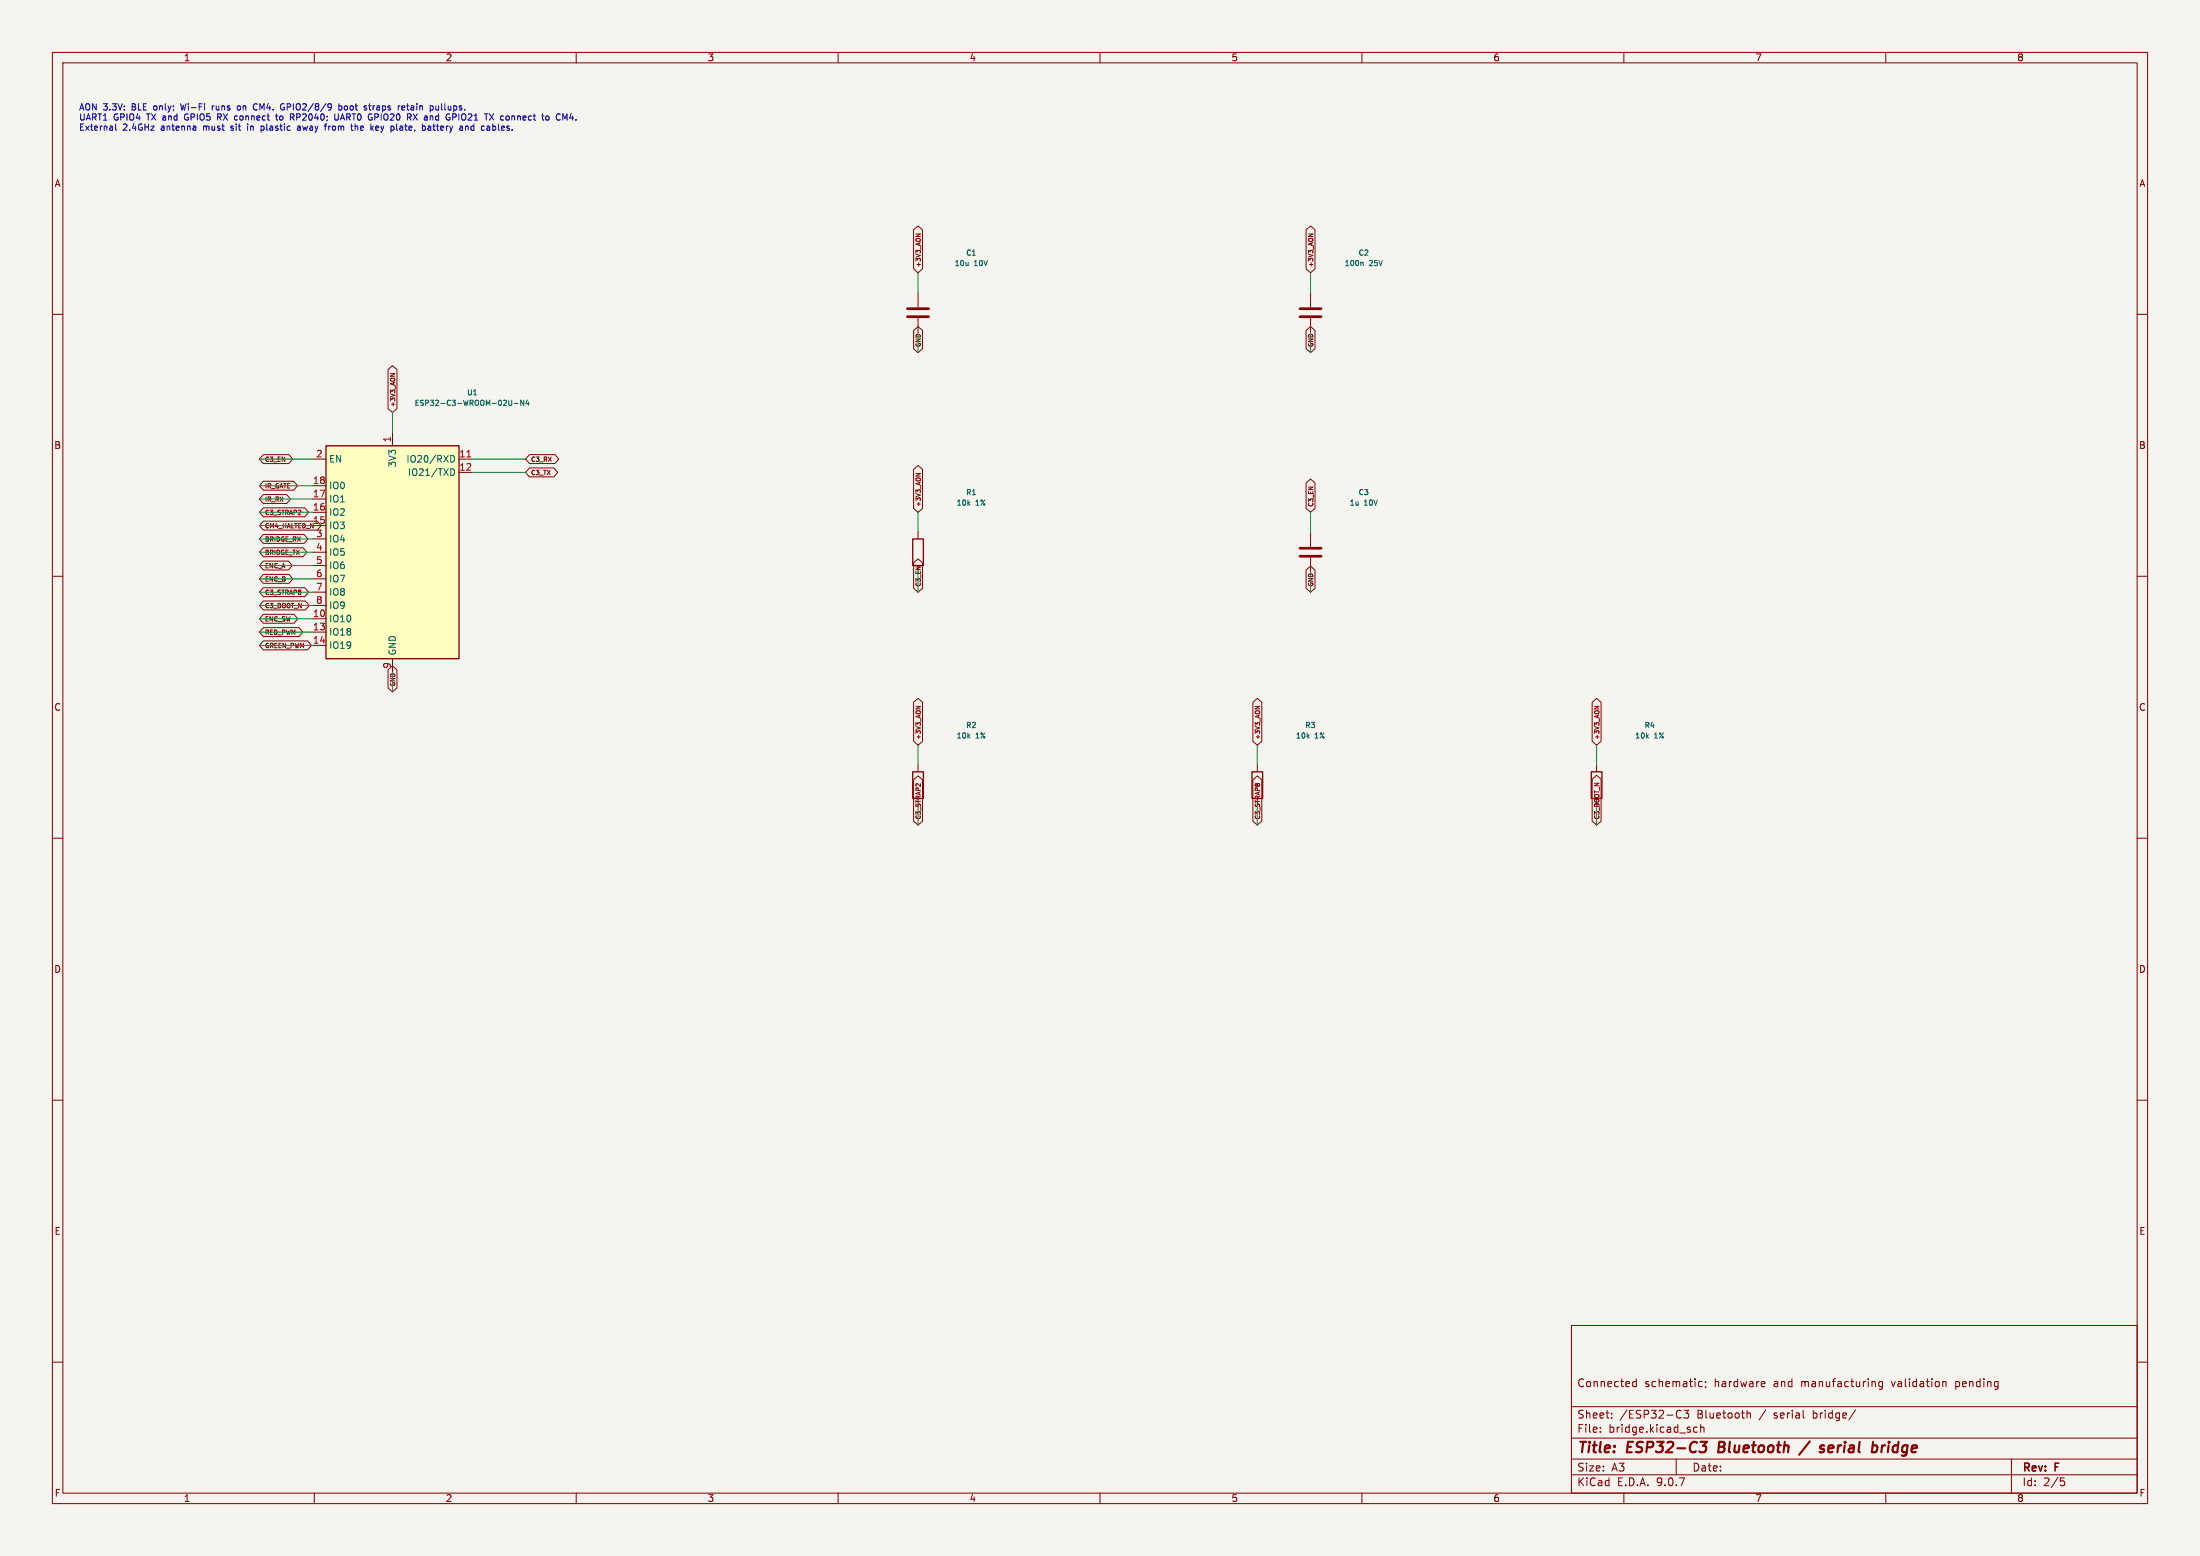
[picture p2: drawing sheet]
<svg xmlns="http://www.w3.org/2000/svg" width="420mm" height="297mm" viewBox="0 0 420 297" stroke-linecap="round" stroke-linejoin="round" font-family="sans-serif">
<path d="M0 0h420v297h-420z" fill="#f5f4ef" stroke="#f5f4ef" stroke-width=".19"/>
<g fill="none" stroke="#840000" stroke-width=".19">
<path d="M10 10h400v277h-400zM12 12h396v273h-396zM60 10v2M110 10v2M160 10v2M210 10v2M260 10v2M310 10v2M360 10v2M175.3 55.9v2.8M250.2 55.9v2.8M10 60h2"/>
<path d="M175.3 60.7v2.8M250.2 60.7v2.8M408 60h2M10 110h2M175.3 101.6v1.3M250.2 101.6v2.8M250.2 106.4v2.8M408 110h2M10 160h2M240 146.1v1.2M304.8 146.1v1.2M408 160h2"/>
<path d="M10 210h2M408 210h2M300 253h108v32h-108zM10 260h2M300 278.5h108M300 274.5h108M300 268.5h108M305.5 273.2v.2M305.5 272.5v.1M307.7 270.5v.2M307.7 269.8v.1M311.7 264.4l.2 .3 .5-.1"/>
<path d="M312.4 263.2v1.5M312.4 263.8l-.5-.1-.2 .3M320 278.5v3M320.3 269.3l.4-.1 .2 .1M320.9 270.5l-.2 .2-.4-.1M321.4 269.2h1l-.5 .6 .4 .1v.6l-.2 .2-.7-.2M323.3 273.1l.3 .3 .4-.1M324 272.5l-.4-.1-.3 .3M324.4 264.6h.5M324.4 263.8h.5M324.7 272.5l.2-.1 .3 .1 .1 .9M324.7 271.9v1.5"/>
<path d="M325.6 263.8v.1M325.7 264.6l-.2 .3M333.5 269.2v1.5M333.5 269.8l.2-.1 .4 .1 .1 .9M336.4 263.7l.5 .1v.2l-.7 .2M336.9 264.6l-.5 .1M354.2 269.1l-1.3 1.9M357.9 263.8l.1 .9M359.4 263.8l-.5-.1-.2 .3 .1 .6h.6M359.4 263.7v1.2l-.3 .3-.4-.1M370.9 263.8h.5l.1 .9M384 278.5v6.5"/>
<path d="M408 260h2M60 285v2M110 285v2M160 285v2M210 285v2M260 285v2M300 281.5h108M310 285v2M360 285v2M393.4 282.1h.7M393.5 282.7h.4l.3 .2-.2 .6-.5 .1"/>
</g>
<path d="M324.6 275.2h1.3l-.8 .8 .6 .2v.6l-.5 .4h-.5M328.3 275.2l-.3 2h.8M345.5 275.1l-2 2.6M347.6 276h.7M347.7 276.5l.5 .1v.3l-.3 .3h-.4M349.2 276l-.2 .9 .2 .3M350 276.3l-1 .2M358.3 276.1v.7M359.3 275.9l-.2 1.3M359.9 275.9l-.4 .1-.2 .3" fill="none" stroke="#840000" stroke-width=".4"/>
<path d="M174.2 102.9h2.1v5.1h-2.1zM239 147.3h2v5.1h-2zM303.8 147.3h2v5.1h-2z" fill="none" stroke="#840000" stroke-width=".25"/>
<path d="M173.2 58.9h4.1M248.2 58.9h4M173.2 60.5h4.1M248.2 60.5h4M248.2 104.6h4M248.2 106.2h4" fill="none" stroke="#840000" stroke-width=".51"/>
<path d="M259.9 50l.3 .2v.5" fill="none" stroke="#006464" stroke-width=".19"/>
<path d="M62.2 85.1h25.4v40.6h-25.4z" fill="#ffffc2"/>
<path d="M62.2 85.1h25.4v40.6h-25.4zM174.2 147.3h2.1v5.1h-2.1z" fill="none" stroke="#840000" stroke-width=".25"/>
<g fill="none" stroke="#840000" stroke-width=".19">
<path d="M174.4 43.9l.9-.8 .8 .8v7.4l-.8 .8-.9-.8zM174.9 44.7h.8l-.8 .4M249.3 43.9l.9-.8 .8 .8v7.4l-.8 .8-.9-.8zM249.8 44.7h.8l-.8 .4M74.1 70.5l.8-.7 .9 .7v7.5l-.9 .7-.8-.7zM74.5 71.3h.9l-.9 .5M174.4 63.1l.9-.8 .8 .8v3.5l-.8 .7-.9-.7zM249.3 63.1l.9-.8 .8 .8v3.5l-.8 .7-.9-.7zM50.3 96.9h7.9l.7 .9-.7 .8h-7.9l-.8-.8zM50.3 91.9h5.8l.7 .8-.7 .9h-5.8l-.8-.9zM50.3 99.5h10.3l.7 .8-.7 .9h-10.3l-.8-.9zM50.3 94.4h4.4l.8 .9-.8 .8h-4.4l-.8-.8z"/>
<path d="M50.3 86.8h4.8l.8 .8-.8 .9h-4.8l-.8-.9zM59.7 87.6h2.5M59.7 92.7h2.5M59.7 95.3h2.5M59.7 97.8h2.5M74.9 82.6v2.5M87.6 87.6h2.6M87.6 90.2h2.6M101.1 89.3h4.6l.8 .9-.8 .8h-4.6l-.8-.8zM101.1 86.8h4.8l.8 .8-.8 .9h-4.8l-.8-.9zM174.4 89.6l.9-.7 .8 .7v7.4l-.8 .8-.9-.8zM174.9 90.4h.8l-.8 .5"/>
<path d="M249.3 92.2l.9-.8 .8 .8v4.8l-.8 .8-.9-.8zM50.3 119.8h6.8l.7 .9-.7 .8h-6.8l-.8-.8zM50.3 117.3h5.8l.7 .8-.7 .9h-5.8l-.8-.9zM50.3 114.7h8l.7 .9-.7 .8h-8l-.8-.8zM50.3 104.6h7.5l.8 .8-.8 .9h-7.5l-.8-.9zM50.3 107.1h4.8l.7 .9-.7 .8h-4.8l-.8-.8zM50.3 102h7.7l.8 .9-.8 .8h-7.7l-.8-.8zM50.3 109.6h4.9l.7 .9-.7 .8h-4.9l-.8-.8zM50.3 112.2h7.9l.7 .8-.7 .9h-7.9l-.8-.9zM59.7 100.3h2.5M59.7 102.9h2.5M59.7 105.4h2.5"/>
<path d="M59.7 108h2.5M59.7 110.5h2.5M59.7 113h2.5M59.7 115.6h2.5M59.7 118.1h2.5M174.4 107.4l.9-.7 .8 .7v4.9l-.8 .7-.9-.7zM249.3 108.8l.9-.7 .8 .7v3.5l-.8 .7-.9-.7zM50.3 122.3h8.4l.8 .9-.8 .8h-8.4l-.8-.8zM59.7 120.7h2.5M59.7 123.2h2.5M74.1 127.9l.8-.8 .9 .8v3.4l-.9 .8-.8-.8zM74.9 125.7v2.6"/>
<path d="M174.4 134l.9-.7 .8 .7v7.5l-.8 .7-.9-.7zM174.9 134.8h.8l-.8 .5M239.2 134l.8-.7 .9 .7v7.5l-.9 .7-.8-.7zM239.6 134.8h.9l-.9 .5M303.9 134l.9-.7 .9 .7v7.5l-.9 .7-.9-.7zM304.4 134.8h.8l-.8 .5M174.4 148.8l.9-.7 .8 .7v7.9l-.8 .8-.9-.8zM175.3 146.1v1.2M239.2 148.8l.8-.7 .9 .7v7.9l-.9 .8-.8-.8zM303.9 148.7l.9-.7 .9 .7v8l-.9 .8-.9-.8z"/>
</g>
<path d="M97.7 76.4v.8l-.4 .2M98.2 77h.7M100 76.4v1l-.6-1v1M100.6 76.3l-.2 .8h.6M100.9 76.7v.7M86.1 86.9a.64 .64 0 0 1 .7 .7 .64 .64 0 0 1-.7 .6M86.1 89.5a.64 .64 0 0 1 .7 .6 .64 .64 0 0 1-.7 .6" fill="none" stroke="#006464" stroke-width=".19"/>
<path d="M89.1 87.2h.8" fill="none" stroke="#a90000" stroke-width=".19"/>
<g fill="none" stroke="#009600" stroke-width=".19">
<path d="M175.3 52.1v3.8M250.2 52.1v3.8M74.9 78.7v3.9M175.3 63.5v3.8M250.2 63.5v3.8M49.5 97.8h10.2M49.5 95.3h10.2M49.5 87.6h10.2M49.5 92.7h10.2M90.2 87.6h10.1M90.2 90.2h10.1M175.3 97.8v3.8"/>
<path d="M250.2 97.8v3.8M49.5 118.1h10.2M49.5 115.6h10.2M49.5 113h10.2M49.5 110.5h10.2M49.5 108h10.2M49.5 105.4h10.2M49.5 102.9h10.2M49.5 100.3h10.2M175.3 109.2v3.8M250.2 109.2v3.8M49.5 120.7h10.2"/>
<path d="M49.5 123.2h10.2M74.9 128.3v3.8M175.3 142.2v3.9M175.3 153.7v3.8M240 142.2v3.9M240 153.7v3.8M304.8 142.2v3.9M304.8 153.7v3.8"/>
</g>
<g fill="none" stroke="#0000c2" stroke-width=".19">
<path d="M34.5 19.8l.3 1.2M49 19.9l-.2-.1-.3 .2M54 19.8l.2 .1M64.7 19.8v1.2M70.5 19.8v1l.3 .2M22.1 23.7v1l.1 .2M35.3 22v.6M40.5 20.2v.8M40.9 20.2l-.4 .2M41.6 21.7v1.2M41.6 22.4h.4M44.1 24.8l.1 .1"/>
<path d="M44.1 24.1v.3M45.8 20.3l-.3-.1-.2 .2 .1 .5h.4M47.3 24.1v.8M48.5 20.8l.3 .2 .2-.1M49.8 24.1v1.2M49.8 24.1h.5M49.8 24.8h.5M52.6 22.1h.4M52.8 21.7v1.1l.2 .1M54.1 20.5h.2v.4l-.3 .1M55.7 22.4l.4 .5M56.1 22l-.1 .3-.6 .1"/>
<path d="M57.3 24.1v.8M57.3 24.3l-.5 .3 .1 .3 .4-.1M62.8 24.1v.8M62.9 24.1l-.1 .2M63.9 21.7v1l.2 .2h.4l.1-.2v-1M64.7 20.3l.3-.1 .3 .2-.1 .5h-.5M65.4 21.7l-.4 1.2M65.8 20.3v.6M66.9 24.1h.5M67.2 24.8l.2 .1M67.8 23.7v1.2M68.1 24.1l-.3 .1"/>
<path d="M70.4 20.2h.4M71.6 22.4h.4M71.6 21.7v1.2M72.1 24.1l-.4 .1 .1 .6 .3 .1M72.3 24.3l-.6 .2M75.7 24.7l.2 .2M76.7 20.6l.6-.1-.1-.2-.3-.1-.2 .2 .1 .5h.4M78.9 21.7l.8 1.2M79.7 21.7l-.8 1.2M81.2 24.2v.5M81.7 24.1h.5v.8M82.2 24.3l-.5 .3 .1 .3 .4-.1"/>
<path d="M82.6 20.3v.6M83.2 20.2l.1 .7h.4M83.7 20.2v.8M87 22.3l-.6 .1M88.9 24.2l.4-.1 .1 .8M88.9 24.1v.8M93.4 21.7l.8 1.2M94.1 23.7v1.2M94.1 24.8l.1 .1M94.2 24.1h-.1M94.2 21.7l-.8 1.2M109 21.7l-.2 .8h.7"/>
</g>
<g font-size="2.8" fill="#840000">
<text x="301" y="277.9">Title:</text>
<text x="310.6" y="277.9">ESP32-C3</text>
<text x="328.9" y="277.9">Bluetooth</text>
<text x="345.5" y="277.9">/</text>
<text x="349.9" y="277.9">serial</text>
<text x="360.6" y="277.9">bridge</text>
</g>
<g font-size="2.1" fill="#840000">
<text x="301" y="265">Connected</text>
<text x="313.9" y="265">schematic;</text>
<text x="327.3" y="265">hardware</text>
<text x="338.7" y="265">and</text>
<text x="344.1" y="265">manufacturing</text>
<text x="361.6" y="265">validation</text>
<text x="373.9" y="265">pending</text>
<text x="301" y="273.7">File:</text>
<text x="301" y="271">Sheet:</text>
<text x="307.1" y="273.7">bridge.kicad_sch</text>
<text x="309.2" y="271">/ESP32-C3</text>
<text x="324" y="271">Bluetooth</text>
<text x="336" y="271">/</text>
<text x="338.9" y="271">serial</text>
<text x="346.5" y="271">bridge/</text>
<text x="301" y="281.1">Size:</text>
<text x="307.6" y="281.1">A3</text>
<text x="323" y="281.1">Date:</text>
<text x="386" y="281.3">Rev:</text>
<text x="392.4" y="281.3">F</text>
<text x="301" y="283.9">KiCad</text>
<text x="308.7" y="283.9">E.D.A.</text>
<text x="316.3" y="283.9">9.0.7</text>
<text x="386" y="283.9">Id:</text>
<text x="390.1" y="283.9">2/5</text>
</g>
<g font-size="1.8" fill="#840000">
<text x="35" y="11.9">1</text>
<text x="85" y="11.9">2</text>
<text x="135" y="11.9">3</text>
<text x="185" y="11.9">4</text>
<text x="235" y="11.9">5</text>
<text x="285" y="11.9">6</text>
<text x="335" y="11.9">7</text>
<text x="385" y="11.9">8</text>
<text x="10.3" y="35.9">A</text>
<text x="408.3" y="35.9">A</text>
<text x="10.3" y="85.9">B</text>
<text x="408.2" y="85.9">B</text>
<text x="10.3" y="135.9">C</text>
<text x="408.2" y="135.9">C</text>
<text x="10.3" y="185.9">D</text>
<text x="408.2" y="185.9">D</text>
<text x="10.3" y="235.9">E</text>
<text x="408.3" y="235.9">E</text>
<text x="10.3" y="285.9">F</text>
<text x="35" y="286.9">1</text>
<text x="85" y="286.9">2</text>
<text x="135" y="286.9">3</text>
<text x="185" y="286.9">4</text>
<text x="235" y="286.9">5</text>
<text x="285" y="286.9">6</text>
<text x="335" y="286.9">7</text>
<text x="385" y="286.9">8</text>
<text x="408.3" y="285.9">F</text>
</g>
<g font-size="1.8" fill="#a90000">
<text x="60.3" y="87.4">2</text>
<text x="74.7" y="84.5" transform="rotate(-90 74.7 84.5)">1</text>
<text x="87.6" y="87.4">11</text>
<text x="87.6" y="89.9">12</text>
<text x="59.6" y="92.5">18</text>
<text x="59.6" y="95">17</text>
<text x="59.6" y="97.5">16</text>
<text x="59.6" y="100.1">15</text>
<text x="60.3" y="102.6">3</text>
<text x="60.3" y="105.2">4</text>
<text x="60.3" y="107.7">5</text>
<text x="60.3" y="110.2">6</text>
<text x="60.3" y="112.8">7</text>
<text x="59.6" y="117.9">10</text>
<text x="60.3" y="115.3">8</text>
<text x="59.6" y="120.4">13</text>
<text x="59.6" y="122.9">14</text>
<text x="74.7" y="127.7" transform="rotate(-90 74.7 127.7)">9</text>
</g>
<g font-size="1.8" fill="#006464">
<text x="62.7" y="88.5">EN</text>
<text x="75.8" y="89.3" transform="rotate(-90 75.8 89.3)">3V3</text>
<text x="77.5" y="88.5">IO20/RXD</text>
<text x="62.7" y="93.6">IO0</text>
<text x="77.8" y="91">IO21/TXD</text>
<text x="62.7" y="96.1">IO1</text>
<text x="62.7" y="98.7">IO2</text>
<text x="62.7" y="101.2">IO3</text>
<text x="62.7" y="103.7">IO4</text>
<text x="62.7" y="106.3">IO5</text>
<text x="62.7" y="108.8">IO6</text>
<text x="62.7" y="111.4">IO7</text>
<text x="62.7" y="113.9">IO8</text>
<text x="62.7" y="116.4">IO9</text>
<text x="62.7" y="119">IO10</text>
<text x="62.7" y="121.5">IO18</text>
<text x="62.7" y="124.1">IO19</text>
<text x="75.8" y="125.2" transform="rotate(-90 75.8 125.2)">GND</text>
</g>
<g font-size="1.7" fill="#0000c2">
<text x="15" y="21.4">AON 3.3V:</text>
<text x="15" y="23.3">UART1</text>
<text x="21.7" y="23.3">GPIO4</text>
<text x="25.3" y="21.4">BLE</text>
<text x="28.2" y="23.3">TX and</text>
<text x="29.7" y="21.4">only;</text>
<text x="35.1" y="21.4">Wi-Fi</text>
<text x="35.8" y="23.3">GPIO5</text>
<text x="41.2" y="21.4">runs</text>
<text x="42.3" y="23.3">RX connect</text>
<text x="46.2" y="21.4">on</text>
<text x="49.5" y="21.4">CM4.</text>
<text x="53.9" y="23.3">to</text>
<text x="55" y="21.4">GPIO2/8/9</text>
<text x="56.8" y="23.3">RP2040;</text>
<text x="65.5" y="23.3">UART0</text>
<text x="66.3" y="21.4">boot</text>
<text x="71.3" y="21.4">straps</text>
<text x="72.1" y="23.3">GPIO20</text>
<text x="78" y="21.4">retain</text>
<text x="79.8" y="23.3">RX and</text>
<text x="84.3" y="21.4">pullups.</text>
<text x="87.7" y="23.3">GPIO21</text>
<text x="95.3" y="23.3">TX connect</text>
<text x="106.6" y="23.3">to</text>
<text x="109.6" y="23.3">CM4.</text>
<text x="15" y="25.3">External</text>
<text x="23.4" y="25.3">2.4GHz</text>
<text x="30.9" y="25.3">antenna</text>
<text x="39.1" y="25.3">must</text>
<text x="44.6" y="25.3">sit</text>
<text x="48" y="25.3">in</text>
<text x="50.8" y="25.3">plastic</text>
<text x="57.9" y="25.3">away</text>
<text x="63.4" y="25.3">from</text>
<text x="68.7" y="25.3">the</text>
<text x="72.6" y="25.3">key</text>
<text x="76.6" y="25.3">plate,</text>
<text x="82.9" y="25.3">battery</text>
<text x="90.2" y="25.3">and</text>
<text x="94.6" y="25.3">cables.</text>
</g>
<g font-size="1.4" fill="#006464">
<text x="182.1" y="51">10u</text>
<text x="184.3" y="49">C1</text>
<text x="186" y="51">10V</text>
<text x="256.6" y="51">100n</text>
<text x="259.2" y="49">C2</text>
<text x="261.4" y="51">25V</text>
<text x="79" y="77.7">ESP32-C3-WROOM-02U-N4</text>
<text x="89" y="75.7">U1</text>
<text x="184.3" y="94.7">R1</text>
<text x="259.2" y="94.7">C3</text>
<text x="182.5" y="96.7">10k</text>
<text x="186.2" y="96.7">1%</text>
<text x="257.5" y="96.7">1u</text>
<text x="260.4" y="96.7">10V</text>
<text x="182.5" y="141.2">10k</text>
<text x="184.3" y="139.2">R2</text>
<text x="186.2" y="141.2">1%</text>
<text x="247.3" y="141.2">10k</text>
<text x="249.1" y="139.2">R3</text>
<text x="251" y="141.2">1%</text>
<text x="312" y="141.2">10k</text>
<text x="313.9" y="139.2">R4</text>
<text x="315.8" y="141.2">1%</text>
</g>
<g font-size="1.2" fill="#840000">
<text x="176" y="51.1" transform="rotate(-90 176 51.1)">+3V3_AON</text>
<text x="250.9" y="51.1" transform="rotate(-90 250.9 51.1)">+3V3_AON</text>
<text x="176" y="66.4" transform="rotate(-90 176 66.4)">GND</text>
<text x="250.9" y="66.4" transform="rotate(-90 250.9 66.4)">GND</text>
<text x="75.6" y="77.8" transform="rotate(-90 75.6 77.8)">+3V3_AON</text>
<text x="50.5" y="88.3">C3_EN</text>
<text x="101.3" y="88.3">C3_RX</text>
<text x="50.5" y="93.4">IR_GATE</text>
<text x="50.5" y="96">IR_RX</text>
<text x="101.3" y="90.9">C3_TX</text>
<text x="50.5" y="98.5">C3_STRAP2</text>
<text x="50.5" y="101">CM4_HALTED_N</text>
<text x="176" y="96.8" transform="rotate(-90 176 96.8)">+3V3_AON</text>
<text x="250.9" y="96.8" transform="rotate(-90 250.9 96.8)">C3_EN</text>
<text x="50.5" y="106.1">BRIDGE_TX</text>
<text x="50.5" y="103.6">BRIDGE_RX</text>
<text x="50.5" y="108.7">ENC_A</text>
<text x="50.5" y="111.2">ENC_B</text>
<text x="50.5" y="113.7">C3_STRAP8</text>
<text x="176" y="112.1" transform="rotate(-90 176 112.1)">C3_EN</text>
<text x="250.9" y="112.1" transform="rotate(-90 250.9 112.1)">GND</text>
<text x="50.5" y="118.8">ENC_SW</text>
<text x="50.5" y="116.3">C3_BOOT_N</text>
<text x="50.5" y="123.9">GREEN_PWM</text>
<text x="50.5" y="121.4">RED_PWM</text>
<text x="75.6" y="131.1" transform="rotate(-90 75.6 131.1)">GND</text>
<text x="176" y="141.3" transform="rotate(-90 176 141.3)">+3V3_AON</text>
<text x="240.7" y="141.3" transform="rotate(-90 240.7 141.3)">+3V3_AON</text>
<text x="305.5" y="141.3" transform="rotate(-90 305.5 141.3)">+3V3_AON</text>
<text x="176" y="156.5" transform="rotate(-90 176 156.5)">C3_STRAP2</text>
<text x="240.7" y="156.5" transform="rotate(-90 240.7 156.5)">C3_STRAP8</text>
<text x="305.5" y="156.5" transform="rotate(-90 305.5 156.5)">C3_BOOT_N</text>
</g>
</svg>
